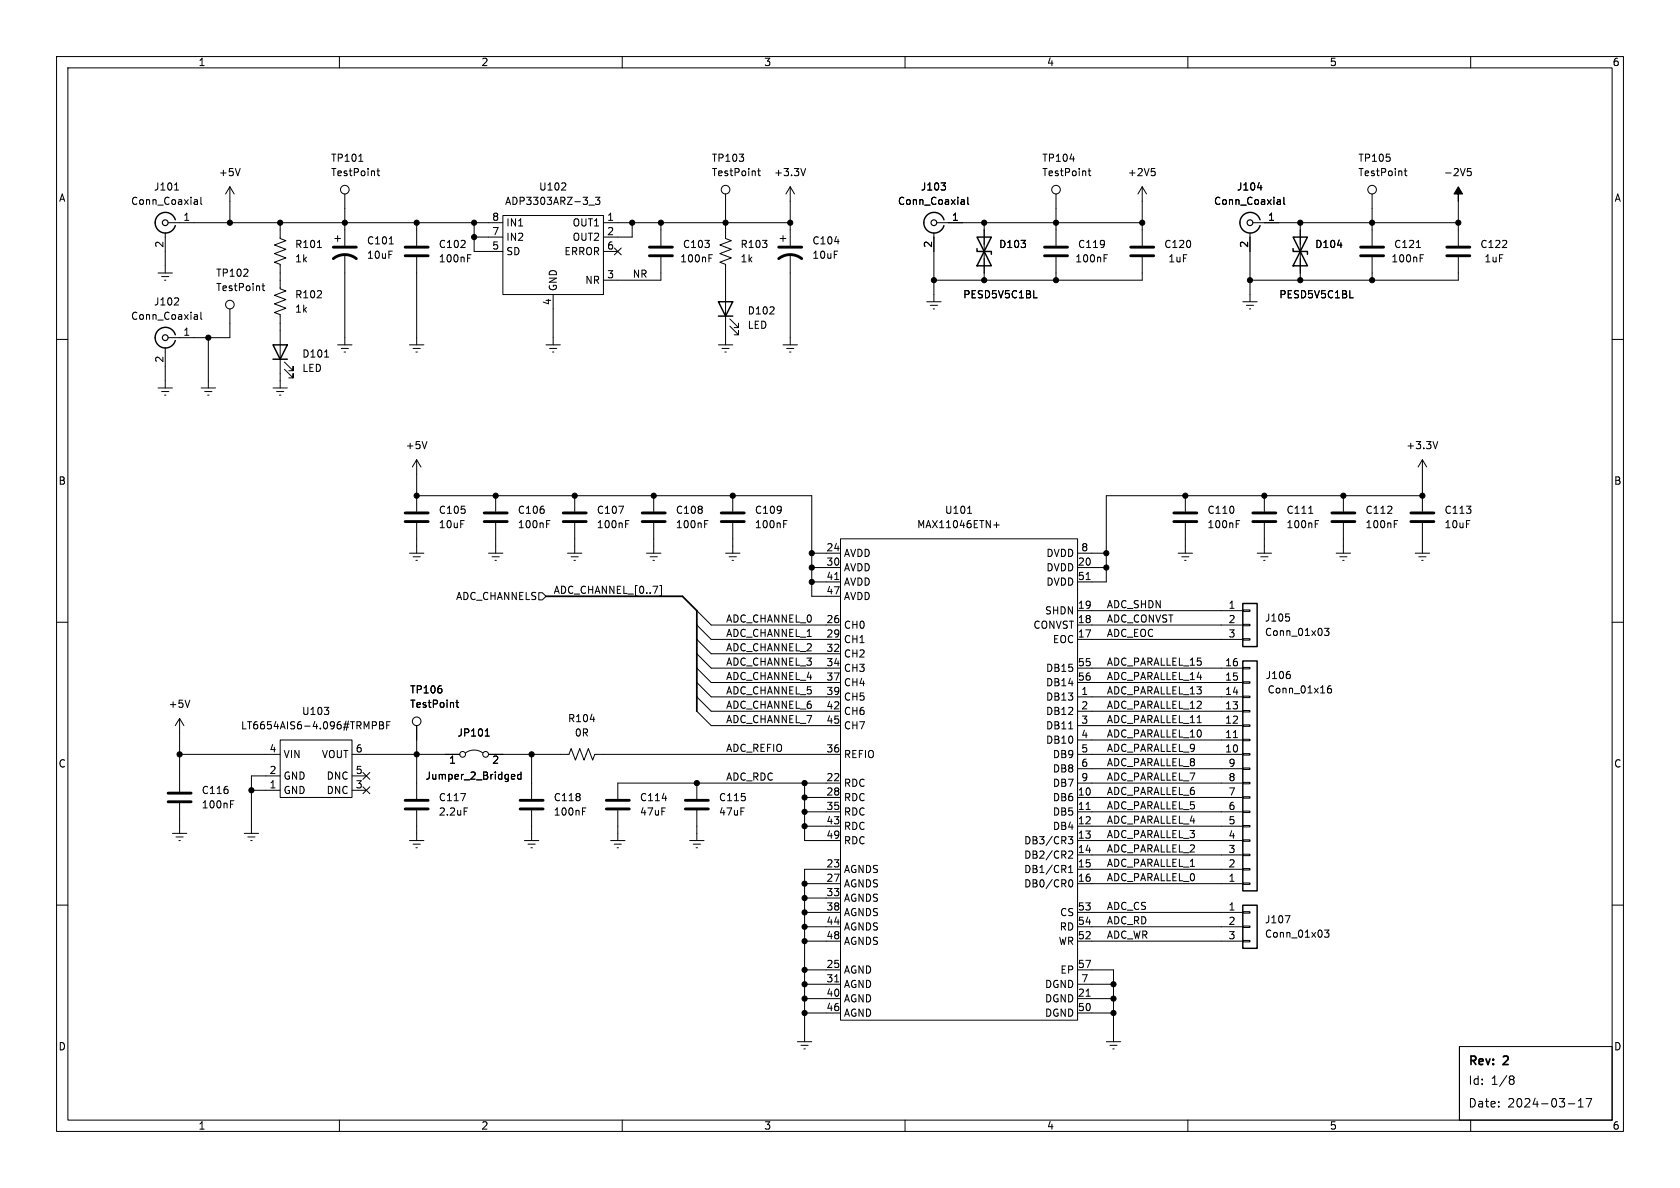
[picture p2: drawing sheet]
<svg xmlns="http://www.w3.org/2000/svg" width="297mm" height="210mm" viewBox="0 0 297 210" stroke-linecap="round" stroke-linejoin="round" font-family="sans-serif">
<g fill="none" stroke="#000" stroke-width=".18">
<path d="M10 10h277v190h-277zM12 12h273v186h-273zM60 10v2M110 10v2M160 10v2M210 10v2M260 10v2M29.7 39.4h59.2M30.9 33.6h.7M34.5 35.3l.3 .1 .1 .7M34.9 36.1h-.4M34.9 35.6l-.4 .1"/>
<path d="M35.5 34.9v1.1l.2 .1M40.6 33l-.7 1.3M40.6 33v6.4M40.6 33l.8 1.3M42.5 29.8l-.5 1.3M49.5 39.4v2.8l1 .3-2 .8 2 .8-2 .7 2 .8-2 .8 1 .3v4.4l1 .3-2 .8 2 .8-2 .7 2 .8-2 .7 1 .4v13M61 34.3v9.1M63.4 28.5h.8M66.6 30.2h.5M66.8 29.8v1.1l.3 .2M73.7 39.4v4M83.8 39.4v5.1h5.1"/>
<path d="M88.9 38.1h17.8v14h-17.8zM99.2 33.6h.8M100 32.5v.4M104.1 36.3h1M105.3 34.9h.7l-.4 .5 .4 .1v.5l-.2 .1-.5-.1M106.7 39.4h33M111.8 39.4v2.5h-5.1M116.8 39.4v4M128.3 34.3v7.9l1 .3-2 .8 2 .8-2 .7 2 .8-2 .8 1 .3v14.3M133.9 30.2h.5M134.1 29.8v1.1l.3 .2M139.7 33v10.4"/>
<path d="M139.7 33l-.8 1.3M139.7 33l.8 1.3M142.4 29.8l-.4 1.3M165.6 39.4h36.3M166.4 32.3h.8l-.5 .5M167 32.9l.2 .2-.2 .4M170.1 35.3l.3 .1 .1 .7M170.5 36.1h-.4M170.5 35.6l-.4 .1M171.1 34.9v1.1l.2 .1M174 39.4v10.1M186.7 34.3v9.1"/>
<path d="M189.2 28.1h.7M192.4 30.2h.4M192.5 29.8v1.1l.3 .2M201.9 33l-.7 1.3M201.9 33v10.4M201.9 33l.8 1.3M203.6 29.8h.6M204 30.3l.2 .2v.3l-.2 .3M221.5 39.4h36.3M222.3 33.2h.8M225.9 35.3l.4 .1 .1 .7M226.4 36.1h-.5"/>
<path d="M226.4 35.6l-.5 .1M227 34.9v1.1l.1 .1M229.9 39.4v10.1M242.6 34.3v9.1M248.2 30.2h.5M248.4 29.8v1.1l.3 .2M257.8 35.6v7.8M259.4 30.3h.5l.2 .2-.1 .5h-.6M259.4 29.8h.6M10 60h2M27.9 48.3h2.6M28.6 48.9h1.2"/>
<path d="M29.1 49.5h.2M29.2 41.1v7.2M31.5 52.7l.1 .2-.1 .3-.7 .7h.8M34.5 55.6l.3 .1 .1 .8M34.9 56.4l-.4 .1M34.9 55.9l-.4 .1M35.5 55.2v1.1l.2 .2M36.8 59.7v8.9M40.6 54.6v5.1h-10.9M46.3 50.5h.5M46.5 50.1v1.1l.3 .2M56.1 43.8h.7"/>
<path d="M59.2 42.2h1M59.7 41.7v1M61 45v16M68.8 43.1h.7M73.7 45.5v15.5M82.7 45.6h.4M82.7 45h.6M83.8 41.9h5.1M97.8 52.1v8.9M106.7 44.5h2.5M108.6 43.8l1.2 1.3M109.8 43.8l-1.2 1.3"/>
<path d="M116.8 45.5v4h-10.1M125.3 45.6h.5M125.3 45h.6M129 57.7l1.6 1.5v-.8v.8h-.8M129 56.4l1.6 1.5v-.7v.7h-.8M137.9 42.2h1M138.4 41.7v1M139.7 45v16M147.6 42.7h.7M163.8 53.3h2.6M164.5 54h1.2M165 54.6h.2"/>
<path d="M165.1 41.1v12.2M182.7 52.6h.7M186.7 45.5v4M195.2 45.6h.4M195.2 45h.6M201.9 45.5v4h-36.8M219.7 53.3h2.5M220.3 54h1.3M220.9 54.6h.2M221 41.1v12.2M236.5 43.3h.7M238.6 52.6h.6"/>
<path d="M242.6 45.5v4M250.4 43.8h.7M251.1 45.6h.4M251.1 45h.6M257.8 45.5v4h-36.8M285 60h2M27.9 68.6h2.6M28.6 69.2h1.2M29.1 69.9h.2M29.2 61.5v7.1M35.6 68.6h2.5M36.2 69.2h1.3"/>
<path d="M36.7 69.9h.3M48.3 68.6h2.5M48.9 69.2h1.3M49.4 69.9h.3M50.3 65.3l1.5 1.5v-.8v.8h-.7M50.3 64l1.5 1.5v-.7v.7h-.7M57.4 63.1h.7M59.7 61h2.5M60.3 61.6h1.3M60.8 62.2h.3M72.4 61h2.5M73 61.6h1.3"/>
<path d="M73.5 62.2h.3M75.5 78l-.4 1.3M96.5 61h2.6M97.2 61.6h1.2M97.7 62.2h.2M127 61h2.5M127.6 61.6h1.3M128.1 62.2h.3M138.4 61h2.6M139.1 61.6h1.2M139.6 62.2h.2M254.2 78l-.4 1.3"/>
<path d="M72.4 97.8h2.5M73 98.4h1.3M73.5 99.1h.3M73.7 81.3v9.1M73.7 92.5v5.3M73.7 87.6h69.8v17.8h5.1M73.7 81.3l-.8 1.3M73.7 81.3l.7 1.3M86.4 97.8h2.5M87 98.4h1.3M87.5 99.1h.3M87.6 87.6v2.8"/>
<path d="M87.6 92.5v5.3M96.6 92.6h.5M96.6 92h.6M100.3 97.8h2.6M101 98.4h1.2M101.5 99.1h.2M101.6 87.6v2.8M101.6 92.5v5.3M109.4 89.5h.8l-.5 1.2M110.6 92.6h.4M110.6 92h.6M114.3 97.8h2.5"/>
<path d="M114.9 98.4h1.3M115.4 99.1h.3M115.6 87.6v2.8M115.6 92.5v5.3M124.6 92.6h.4M124.6 92h.6M128.3 97.8h2.5M128.9 98.4h1.3M129.4 99.1h.3M129.5 87.6v2.8M129.5 92.5v5.3M138.5 92.6h.5"/>
<path d="M138.5 92h.6M143.5 97.8h5.1M148.6 95.3h41.9v85h-41.9zM171.1 90.7h.7M175.7 92.8h1M176.2 92.3v1M190.5 97.8h5.1M208.3 97.8h2.5M208.9 98.4h1.3M209.4 99.1h.3M209.5 87.6v2.8M209.5 92.5v5.3"/>
<path d="M218.6 92.6h.4M218.6 92h.6M222.2 97.8h2.6M222.9 98.4h1.3M223.4 99.1h.2M223.5 87.6v2.8M223.5 92.5v5.3M231.4 90.7h.7M232.5 92.6h.4M232.5 92h.6M236.2 97.8h2.6M236.9 98.4h1.2"/>
<path d="M237.4 99.1h.2M237.5 87.6v2.8M237.5 92.5v5.3M246.5 92.6h.4M246.5 92h.6M250.2 97.8h2.5M250.8 98.4h1.3M251.3 99.1h.3M251.5 81.3v9.1M251.5 92.5v5.3M251.5 81.3l-.8 1.3M251.5 81.3l.7 1.3"/>
<path d="M251.5 87.6h-55.9v15.3h-5.1M10 110h2M95.2 104.8h.7l.6 .6-.6 .6h-.7zM116.6 103.5h.3v1.8h-.3M123.2 108l2.5 2.5h22.9M123.2 110.5l2.5 2.5h22.9M123.2 113l2.5 2.6h22.9M123.2 115.6l2.5 2.5h22.9M123.2 118.1l2.5 2.6h22.9M143.5 100.3h5.1M143.5 102.9h5.1M147.6 102.5h.7"/>
<path d="M190.5 108h29.2M190.5 110.5h29.2M190.5 113h29.2M190.5 100.3h5.1M190.5 118.1h29.2M192 102.5h.7M219.7 112.9h1.3v.3h-1.3zM219.7 110.4h1.3v.2h-1.3zM219.7 107.8h1.3v.3h-1.3zM219.7 118h1.3v.2h-1.3zM227.3 108.5h.6M227.9 109.1l.1 .2-.1 .4"/>
<path d="M228 119.2l.1 .2-.1 .5M234.2 111.1h.7l-.4 .5 .4 .1v.5l-.2 .1-.5-.1M285 110h2M31.7 127v13M31.7 133.4h17.8M31.7 127l-.7 1.3M31.7 127l.8 1.3M33.6 123.8l-.5 1.2M44.4 139.7h5.1M49.5 130.8h12.7v10.2h-12.7zM49.5 137.2h-5.1v10.1M57.3 125h.8l-.4 .5"/>
<path d="M58.1 125.6v.6M62.2 133.4h19.1M62.2 139.7h2.6M62.2 137.2h2.6M64.2 139.1l1.2 1.2M64.2 136.6l1.2 1.2M65.4 139.1l-1.2 1.2M65.4 136.6l-1.2 1.2M65.8 127.6h.5l.3 .2-.2 .4h-.6M67.1 127.6h.4l.3 .2-.3 .4 .3 .1v.3l-.2 .2h-.5zM67.1 128.2h.4M68.4 128.2h.4"/>
<path d="M69 127.6h-.6v1.2M73.7 128.3v12.9M80.6 124.2h.5M80.8 123.8v1.1l.3 .1M82.3 133.1a2.54 2.54 0 0 1 3 0M85.8 130.1h.7M86 129l.1-.2v1.3M86.4 133.4h14.2l.4-1.1 .7 2.1 .8-2.1 .8 2.1 .7-2.1 .8 2.1 .4-1h43.4M90.5 137.7h.5M90.5 137l.3-.1 .2 .3-.6 .1M92.1 137l-.4-.1-.2 .2 .1 .6h.5M92.1 136.5v1.2"/>
<path d="M94 133.4v7.8M104.4 127.2h.7M123.2 138.4v2.8M123.2 125.7l2.5 2.6h22.9M123.2 120.7l2.5 2.5h22.9M123.2 123.2l2.5 2.5h22.9M142.2 138.4v10.2h6.4M148.6 138.4h-39.4v2.8M188.9 128.8h.7M190.5 133.4h29.2M190.5 128.3h29.2M190.5 123.2h29.2"/>
<path d="M190.5 125.7h29.2M190.5 138.4h29.2M190.5 120.7h29.2M190.5 130.8h29.2M190.5 135.9h29.2M218 130.4h.8M219.7 120.5h1.3v.3h-1.3zM219.7 123.1h1.3v.2h-1.3zM219.7 125.6h1.3v.3h-1.3zM219.7 128.1h1.3v.3h-1.3zM219.7 130.7h1.3v.2h-1.3zM219.7 133.2h1.3v.3h-1.3z"/>
<path d="M219.7 135.8h1.3v.2h-1.3zM219.7 138.3h1.3v.3h-1.3zM235.3 121.2l-.4 .1a.85 .85 0 0 0 0 1.2l.4-.1 .1-.4-.2-.3-.4 .1-.1 .2M10 160h2M30.5 147.3h2.5M31.1 148h1.3M31.6 148.6h.3M31.7 142v5.3M40.8 142.2h.4M40.8 141.5h.6M43.2 147.3h2.5M43.8 148h1.3"/>
<path d="M44.3 148.6h.3M72.4 148.6h2.5M73 149.2h1.3M73.5 149.9h.3M73.7 143.3v5.3M81.5 140.3h.8l-.5 1.2M82.1 142.8h.6M92.7 148.6h2.5M93.3 149.2h1.3M93.9 149.9h.2M94 143.3v5.3M103 142.8h.6"/>
<path d="M103 143.4h.4M107.9 148.6h2.6M108.6 149.2h1.3M109.1 149.9h.2M109.2 143.3v5.3M117.1 141.1h.8M121.9 148.6h2.6M122.6 149.2h1.2M123.1 149.9h.2M123.2 143.3v5.3M142.2 141h6.4M142.2 143.5h6.4"/>
<path d="M142.2 146.1h6.4M142.2 156.2h6.4M142.2 158.8h6.4M148.6 153.7h-6.4v30.5M188.9 147.9h.7l-.4 .5 .4 .1v.5l-.2 .2-.5-.1M188.9 150.6l.5-.2 .2 .4-.7 .9h.7M188.9 156l.1-.4 .2-.1a.68 .68 0 0 1 .5 .7 .68 .68 0 0 1-.5 .6l-.2-.1-.1-.4M188.9 154.2h.7M188.9 153.3l.4-.3v1.2M190.5 148.6h29.2M190.5 141h29.2M190.5 143.5h29.2"/>
<path d="M190.5 146.1h29.2M190.5 151.1h29.2M190.5 153.7h29.2M190.5 156.2h29.2M192 143.1h.7M219.7 140.8h1.3v.3h-1.3zM219.7 143.4h1.3v.2h-1.3zM219.7 145.9h1.3v.3h-1.3zM219.7 148.5h1.3v.2h-1.3zM219.7 151h1.3v.3h-1.3zM219.7 153.5h1.3v.3h-1.3zM219.7 156.1h1.3v.2h-1.3z"/>
<path d="M285 160h2M142.2 176.5h6.4M142.2 171.5h6.4M142.2 174h6.4M142.2 161.3h6.4M142.2 163.8h6.4M142.2 179.1h6.4M142.2 166.4h6.4M147.6 173.6h.7M190.5 176.5h6.3M190.5 171.5h6.3v12.7M190.5 174h6.3"/>
<path d="M190.5 161.3h29.2M190.5 163.8h29.2M190.5 179.1h6.3M190.5 166.4h29.2M192 176.1h.7M219.7 166.2h1.3v.3h-1.3zM219.7 163.7h1.3v.3h-1.3zM219.7 161.2h1.3v.2h-1.3zM227.2 161.9h.8l-.5 1.2M234.2 164.4h.7l-.4 .5 .4 .1v.6l-.2 .1-.5-.1M60 198v2M110 198v2"/>
<path d="M141 184.2h2.5M141.6 184.8h1.3M142.1 185.4h.3M160 198v2M195.6 184.2h2.5M196.2 184.8h1.3M196.7 185.4h.3M210 198v2M258 185h27v13h-27zM258 185v13M260 198v2M267.1 190.2h.3l.3 .3-.3 .3"/>
<path d="M267.1 190.8h.3M267.4 190.8l.2 .2 .1 .4-.3 .3h-.3M277.2 195.1h1.2M279 195.7h.9M279 194.6l.5-.4v1.5M280.4 194.2h1l-.7 1.5"/>
<circle cx="61" cy="33.5" r=".76"/>
<circle cx="128.3" cy="33.5" r=".76"/>
<circle cx="186.7" cy="33.5" r=".76"/>
<circle cx="242.6" cy="33.5" r=".76"/>
<circle cx="40.6" cy="53.8" r=".76"/>
<circle cx="73.7" cy="127.5" r=".76"/>
<circle cx="81.8" cy="133.4" r=".51"/>
<circle cx="85.9" cy="133.4" r=".51"/>
</g>
<g fill="none" stroke="#000" stroke-width=".51">
<path d="M58.9 45.7a3.3 3.3 0 0 1 4.1 0M58.9 43.7h4.1M71.6 43.7h4.1M71.6 45.2h4.1M114.8 43.7h4.1M114.8 45.2h4.1M137.7 45.7a3.3 3.3 0 0 1 4 0M137.7 43.7h4M184.7 43.7h4M184.7 45.2h4M199.9 43.7h4.1M199.9 45.2h4.1"/>
<path d="M240.5 43.7h4.1M240.5 45.2h4.1M255.8 43.7h4M255.8 45.2h4M71.6 92.2h4.1M71.6 90.7h4.1M85.6 92.2h4.1M85.6 90.7h4.1M99.6 92.2h4M99.6 90.7h4M113.5 92.2h4.1M113.5 90.7h4.1"/>
<path d="M127.5 92.2h4.1M127.5 90.7h4.1M207.5 92.2h4.1M207.5 90.7h4.1M221.5 92.2h4.1M221.5 90.7h4.1M235.5 92.2h4M235.5 90.7h4M249.4 92.2h4.1M249.4 90.7h4.1M29.7 141.7h4.1M29.7 140.2h4.1"/>
<path d="M71.6 143h4.1M71.6 141.5h4.1M91.9 143h4.1M91.9 141.5h4.1M107.2 143h4.1M107.2 141.5h4.1M121.2 143h4M121.2 141.5h4"/>
</g>
<g fill="none" stroke="#000" stroke-width=".25">
<path d="M31 38.9a1.81 1.81 0 0 0-2.8-1 1.81 1.81 0 0 0 0 2.9 1.81 1.81 0 0 0 2.8-.9M166.9 38.9a1.81 1.81 0 0 0-2.8-1 1.81 1.81 0 0 0 0 2.9 1.81 1.81 0 0 0 2.8-.9M222.8 38.9a1.81 1.81 0 0 0-2.8-1 1.81 1.81 0 0 0 0 2.9 1.81 1.81 0 0 0 2.8-.9M31 59.2a1.81 1.81 0 0 0-2.8-1 1.81 1.81 0 0 0 0 3 1.81 1.81 0 0 0 2.8-1M127 53.3h2.5l-1.2 2.6zM127 55.9h2.5M172.7 43.9v.6h2.6v.5M172.7 41.9h2.6l-2.6 5.1h2.6zM228.6 43.9v.6h2.5v.5M228.6 41.9h2.5l-2.5 5.1h2.5zM48.3 61h2.5l-1.3 2.5zM48.3 63.5h2.5"/>
<path d="M219.7 106.7h2.5v7.6h-2.5zM219.7 116.8h2.5v40.7h-2.5zM219.7 160h2.5v7.6h-2.5z"/>
</g>
<g fill="none" stroke="#000" stroke-width=".2">
<circle cx="29.2" cy="39.4" r=".51"/>
<circle cx="165.1" cy="39.4" r=".51"/>
<circle cx="221" cy="39.4" r=".51"/>
<circle cx="29.2" cy="59.7" r=".51"/>
</g>
<g fill="#000" stroke="#000" stroke-width=".18">
<path d="M257.8 33l.8 1.3h-.8v1.3v-1.3h-.8z"/>
<circle cx="40.6" cy="39.4" r=".46"/>
<circle cx="49.5" cy="39.4" r=".46"/>
<circle cx="61" cy="39.4" r=".46"/>
<circle cx="73.7" cy="39.4" r=".46"/>
<circle cx="83.8" cy="39.4" r=".46"/>
<circle cx="111.8" cy="39.4" r=".46"/>
<circle cx="116.8" cy="39.4" r=".46"/>
<circle cx="128.3" cy="39.4" r=".46"/>
<circle cx="139.7" cy="39.4" r=".46"/>
<circle cx="174" cy="39.4" r=".46"/>
<circle cx="186.7" cy="39.4" r=".46"/>
<circle cx="201.9" cy="39.4" r=".46"/>
<circle cx="229.9" cy="39.4" r=".46"/>
<circle cx="242.6" cy="39.4" r=".46"/>
<circle cx="257.8" cy="39.4" r=".46"/>
<circle cx="36.8" cy="59.7" r=".46"/>
<circle cx="83.8" cy="41.9" r=".46"/>
<circle cx="165.1" cy="49.5" r=".46"/>
<circle cx="174" cy="49.5" r=".46"/>
<circle cx="186.7" cy="49.5" r=".46"/>
<circle cx="221" cy="49.5" r=".46"/>
<circle cx="229.9" cy="49.5" r=".46"/>
<circle cx="242.6" cy="49.5" r=".46"/>
<circle cx="73.7" cy="87.6" r=".46"/>
<circle cx="87.6" cy="87.6" r=".46"/>
<circle cx="101.6" cy="87.6" r=".46"/>
<circle cx="115.6" cy="87.6" r=".46"/>
<circle cx="129.5" cy="87.6" r=".46"/>
<circle cx="143.5" cy="97.8" r=".46"/>
<circle cx="195.6" cy="97.8" r=".46"/>
<circle cx="209.5" cy="87.6" r=".46"/>
<circle cx="223.5" cy="87.6" r=".46"/>
<circle cx="237.5" cy="87.6" r=".46"/>
<circle cx="251.5" cy="87.6" r=".46"/>
<circle cx="143.5" cy="100.3" r=".46"/>
<circle cx="143.5" cy="102.9" r=".46"/>
<circle cx="195.6" cy="100.3" r=".46"/>
<circle cx="31.7" cy="133.4" r=".46"/>
<circle cx="44.4" cy="139.7" r=".46"/>
<circle cx="73.7" cy="133.4" r=".46"/>
<circle cx="94" cy="133.4" r=".46"/>
<circle cx="123.2" cy="138.4" r=".46"/>
<circle cx="142.2" cy="138.4" r=".46"/>
<circle cx="142.2" cy="143.5" r=".46"/>
<circle cx="142.2" cy="141" r=".46"/>
<circle cx="142.2" cy="146.1" r=".46"/>
<circle cx="142.2" cy="158.8" r=".46"/>
<circle cx="142.2" cy="156.2" r=".46"/>
<circle cx="142.2" cy="179.1" r=".46"/>
<circle cx="142.2" cy="176.5" r=".46"/>
<circle cx="142.2" cy="171.5" r=".46"/>
<circle cx="142.2" cy="174" r=".46"/>
<circle cx="142.2" cy="161.3" r=".46"/>
<circle cx="142.2" cy="166.4" r=".46"/>
<circle cx="142.2" cy="163.8" r=".46"/>
<circle cx="196.8" cy="174" r=".46"/>
<circle cx="196.8" cy="179.1" r=".46"/>
<circle cx="196.8" cy="176.5" r=".46"/>
</g>
<path d="M96.5 105.4h24.1l2.6 2.6v17.7" fill="none" stroke="#000" stroke-width=".3"/>
<g font-size="2.1">
<text x="259.5" y="188.7">Rev:</text>
<text x="259.5" y="192">Id:</text>
<text x="263.6" y="192">1/8</text>
<text x="265.9" y="188.7">2</text>
<text x="259.5" y="196">Date:</text>
<text x="266.5" y="196">2024-03-17</text>
</g>
<g font-size="1.8">
<text x="35" y="11.9">1</text>
<text x="85" y="11.9">2</text>
<text x="135" y="11.9">3</text>
<text x="185" y="11.9">4</text>
<text x="235" y="11.9">5</text>
<text x="285" y="11.9">6</text>
<text x="58.4" y="28.8">TP101</text>
<text x="125.7" y="28.8">TP103</text>
<text x="184.2" y="28.8">TP104</text>
<text x="240" y="28.8">TP105</text>
<text x="10.3" y="35.9">A</text>
<text x="27.1" y="33.9">J101</text>
<text x="38.6" y="31.3">+5V</text>
<text x="58.4" y="31.3">TestPoint</text>
<text x="95.2" y="33.9">U102</text>
<text x="125.7" y="31.3">TestPoint</text>
<text x="136.8" y="31.3">+3.3V</text>
<text x="162.7" y="33.9">J103</text>
<text x="184.2" y="31.3">TestPoint</text>
<text x="199.3" y="31.3">+2V5</text>
<text x="218.6" y="33.9">J104</text>
<text x="240" y="31.3">TestPoint</text>
<text x="255.2" y="31.3">-2V5</text>
<text x="285.3" y="35.9">A</text>
<text x="23.1" y="36.4">Conn_Coaxial</text>
<text x="32.3" y="39.1">1</text>
<text x="86.9" y="41.7">7</text>
<text x="86.9" y="39.1">8</text>
<text x="89.2" y="36.4">ADP3303ARZ-3_3</text>
<text x="89.4" y="40.2">IN1</text>
<text x="101.1" y="40.2">OUT1</text>
<text x="107.2" y="39.1">1</text>
<text x="107.2" y="41.7">2</text>
<text x="158.6" y="36.4">Conn_Coaxial</text>
<text x="168.2" y="39.1">1</text>
<text x="214.5" y="36.4">Conn_Coaxial</text>
<text x="224.1" y="39.1">1</text>
<text x="29" y="43.9" transform="rotate(-90 29 43.9)">2</text>
<text x="52.1" y="44">R101</text>
<text x="52.1" y="46.6">1k</text>
<text x="64.8" y="43.4">C101</text>
<text x="64.8" y="45.9">10uF</text>
<text x="77.5" y="44">C102</text>
<text x="77.5" y="46.6">100nF</text>
<text x="86.9" y="44.2">5</text>
<text x="89.4" y="45.3">SD</text>
<text x="89.4" y="42.8">IN2</text>
<text x="99.7" y="45.3">ERROR</text>
<text x="101.1" y="42.8">OUT2</text>
<text x="107.2" y="44.2">6</text>
<text x="120.2" y="46.6">100nF</text>
<text x="120.6" y="44">C103</text>
<text x="130.8" y="44">R103</text>
<text x="130.8" y="46.6">1k</text>
<text x="143.5" y="43.4">C104</text>
<text x="143.5" y="45.9">10uF</text>
<text x="164.8" y="43.9" transform="rotate(-90 164.8 43.9)">2</text>
<text x="176.5" y="44">D103</text>
<text x="190" y="46.6">100nF</text>
<text x="190.5" y="44">C119</text>
<text x="205.7" y="44">C120</text>
<text x="206.5" y="46.6">1uF</text>
<text x="220.7" y="43.9" transform="rotate(-90 220.7 43.9)">2</text>
<text x="232.4" y="44">D104</text>
<text x="245.9" y="46.6">100nF</text>
<text x="246.4" y="44">C121</text>
<text x="261.6" y="44">C122</text>
<text x="262.3" y="46.6">1uF</text>
<text x="38.1" y="49.1">TP102</text>
<text x="38.1" y="51.7">TestPoint</text>
<text x="52.1" y="52.9">R102</text>
<text x="98.7" y="51.6" transform="rotate(-90 98.7 51.6)">GND</text>
<text x="103.4" y="50.4">NR</text>
<text x="107.2" y="49.3">3</text>
<text x="111.8" y="49.2">NR</text>
<text x="170.2" y="52.9">PESD5V5C1BL</text>
<text x="226.1" y="52.9">PESD5V5C1BL</text>
<text x="23.1" y="56.7">Conn_Coaxial</text>
<text x="27.1" y="54.2">J102</text>
<text x="32.3" y="59.4">1</text>
<text x="52.1" y="55.5">1k</text>
<text x="97.5" y="54" transform="rotate(-90 97.5 54)">4</text>
<text x="132.1" y="55.8">D102</text>
<text x="132.1" y="58.3">LED</text>
<text x="29" y="64.2" transform="rotate(-90 29 64.2)">2</text>
<text x="53.3" y="63.4">D101</text>
<text x="53.3" y="66">LED</text>
<text x="71.6" y="79.6">+5V</text>
<text x="248.5" y="79.6">+3.3V</text>
<text x="10.3" y="85.9">B</text>
<text x="285.3" y="85.9">B</text>
<text x="77.5" y="91">C105</text>
<text x="77.5" y="93.6">10uF</text>
<text x="91.4" y="91">C106</text>
<text x="91.4" y="93.6">100nF</text>
<text x="105.4" y="91">C107</text>
<text x="105.4" y="93.6">100nF</text>
<text x="119.4" y="91">C108</text>
<text x="119.4" y="93.6">100nF</text>
<text x="133.4" y="91">C109</text>
<text x="133.4" y="93.6">100nF</text>
<text x="162" y="93.6">MAX11046ETN+</text>
<text x="167" y="91">U101</text>
<text x="213.4" y="91">C110</text>
<text x="213.4" y="93.6">100nF</text>
<text x="227.3" y="91">C111</text>
<text x="227.3" y="93.6">100nF</text>
<text x="241.3" y="91">C112</text>
<text x="241.3" y="93.6">100nF</text>
<text x="255.3" y="91">C113</text>
<text x="255.3" y="93.6">10uF</text>
<text x="146" y="97.5">24</text>
<text x="146" y="100.1">30</text>
<text x="149.1" y="98.7">AVDD</text>
<text x="149.1" y="101.2">AVDD</text>
<text x="184.9" y="101.2">DVDD</text>
<text x="184.9" y="98.7">DVDD</text>
<text x="190.5" y="100.1">20</text>
<text x="191.1" y="97.5">8</text>
<text x="80.5" y="106.3">ADC_CHANNELS</text>
<text x="97.8" y="105.1">ADC_CHANNEL_[0..7]</text>
<text x="146" y="102.6">41</text>
<text x="146" y="105.2">47</text>
<text x="149.1" y="103.7">AVDD</text>
<text x="149.1" y="106.3">AVDD</text>
<text x="184.9" y="103.7">DVDD</text>
<text x="190.5" y="107.7">19</text>
<text x="190.5" y="102.6">51</text>
<text x="195.6" y="107.6">ADC_SHDN</text>
<text x="217.1" y="107.7">1</text>
<text x="128.3" y="110.1">ADC_CHANNEL_0</text>
<text x="128.3" y="112.7">ADC_CHANNEL_1</text>
<text x="146" y="110.2">26</text>
<text x="146" y="112.8">29</text>
<text x="149.1" y="111.4">CH0</text>
<text x="149.1" y="113.9">CH1</text>
<text x="182.6" y="111.4">CONVST</text>
<text x="184.6" y="108.8">SHDN</text>
<text x="186" y="113.9">EOC</text>
<text x="190.5" y="112.8">17</text>
<text x="190.5" y="110.2">18</text>
<text x="195.6" y="110.1">ADC_CONVST</text>
<text x="195.6" y="112.7">ADC_EOC</text>
<text x="217.1" y="110.2">2</text>
<text x="217.1" y="112.8">3</text>
<text x="223.5" y="110.1">J105</text>
<text x="223.5" y="112.6">Conn_01x03</text>
<text x="128.3" y="117.8">ADC_CHANNEL_3</text>
<text x="128.3" y="115.2">ADC_CHANNEL_2</text>
<text x="146" y="115.3">32</text>
<text x="146" y="117.9">34</text>
<text x="149.1" y="116.4">CH2</text>
<text x="149.1" y="119">CH3</text>
<text x="184.8" y="119">DB15</text>
<text x="190.5" y="117.9">55</text>
<text x="195.6" y="117.8">ADC_PARALLEL_15</text>
<text x="216.5" y="117.9">16</text>
<text x="29.7" y="125.3">+5V</text>
<text x="72.4" y="122.8">TP106</text>
<text x="72.4" y="125.3">TestPoint</text>
<text x="128.3" y="122.8">ADC_CHANNEL_5</text>
<text x="128.3" y="120.3">ADC_CHANNEL_4</text>
<text x="128.3" y="125.4">ADC_CHANNEL_6</text>
<text x="146" y="120.4">37</text>
<text x="146" y="122.9">39</text>
<text x="146" y="125.5">42</text>
<text x="149.1" y="121.5">CH4</text>
<text x="149.1" y="124.1">CH5</text>
<text x="184.8" y="124.1">DB13</text>
<text x="184.8" y="121.5">DB14</text>
<text x="190.5" y="120.4">56</text>
<text x="191.1" y="122.9">1</text>
<text x="191.1" y="125.5">2</text>
<text x="195.6" y="125.4">ADC_PARALLEL_12</text>
<text x="195.6" y="120.3">ADC_PARALLEL_14</text>
<text x="195.6" y="122.8">ADC_PARALLEL_13</text>
<text x="216.5" y="125.5">13</text>
<text x="216.5" y="122.9">14</text>
<text x="216.5" y="120.4">15</text>
<text x="223.7" y="120.2">J106</text>
<text x="224" y="122.8">Conn_01x16</text>
<text x="42.5" y="129.1">LT6654AIS6-4.096#TRMPBF</text>
<text x="53.3" y="126.6">U103</text>
<text x="80.8" y="130.4">JP101</text>
<text x="100.3" y="127.9">R104</text>
<text x="101.5" y="130.4">0R</text>
<text x="128.3" y="127.9">ADC_CHANNEL_7</text>
<text x="146" y="128">45</text>
<text x="149.1" y="126.6">CH6</text>
<text x="149.1" y="129.1">CH7</text>
<text x="184.8" y="126.6">DB12</text>
<text x="184.8" y="129.1">DB11</text>
<text x="184.8" y="131.7">DB10</text>
<text x="191.1" y="128">3</text>
<text x="191.1" y="130.6">4</text>
<text x="195.6" y="130.5">ADC_PARALLEL_10</text>
<text x="195.6" y="127.9">ADC_PARALLEL_11</text>
<text x="216.5" y="130.6">11</text>
<text x="216.5" y="128">12</text>
<text x="10.3" y="135.9">C</text>
<text x="47.6" y="136.9">2</text>
<text x="47.6" y="133.1">4</text>
<text x="50" y="134.2">VIN</text>
<text x="56.8" y="134.2">VOUT</text>
<text x="62.8" y="136.9">5</text>
<text x="62.8" y="133.1">6</text>
<text x="79.3" y="135.3">1</text>
<text x="86.9" y="135.3">2</text>
<text x="128.3" y="133">ADC_REFIO</text>
<text x="146" y="133.1">36</text>
<text x="149.1" y="134.2">REFIO</text>
<text x="186" y="134.2">DB9</text>
<text x="186" y="136.8">DB8</text>
<text x="191.1" y="133.1">5</text>
<text x="191.1" y="135.6">6</text>
<text x="195.6" y="133">ADC_PARALLEL_9</text>
<text x="195.6" y="135.5">ADC_PARALLEL_8</text>
<text x="216.5" y="133.1">10</text>
<text x="217.1" y="135.6">9</text>
<text x="285.3" y="135.9">C</text>
<text x="35.6" y="140.6">C116</text>
<text x="35.6" y="143.1">100nF</text>
<text x="47.6" y="139.4">1</text>
<text x="50" y="140.6">GND</text>
<text x="50" y="138">GND</text>
<text x="57.6" y="140.6">DNC</text>
<text x="57.6" y="138">DNC</text>
<text x="62.8" y="139.4">3</text>
<text x="75.1" y="138">Jumper_2_Bridged</text>
<text x="77.5" y="141.8">C117</text>
<text x="97.8" y="141.8">C118</text>
<text x="113" y="141.8">C114</text>
<text x="127" y="141.8">C115</text>
<text x="128.3" y="138.1">ADC_RDC</text>
<text x="146" y="138.2">22</text>
<text x="146" y="140.7">28</text>
<text x="146" y="143.3">35</text>
<text x="149.1" y="139.3">RDC</text>
<text x="149.1" y="141.8">RDC</text>
<text x="186" y="141.8">DB6</text>
<text x="186" y="139.3">DB7</text>
<text x="190.5" y="140.7">10</text>
<text x="190.5" y="143.3">11</text>
<text x="191.1" y="138.2">9</text>
<text x="195.6" y="143.2">ADC_PARALLEL_5</text>
<text x="195.6" y="140.6">ADC_PARALLEL_6</text>
<text x="195.6" y="138.1">ADC_PARALLEL_7</text>
<text x="217.1" y="143.3">6</text>
<text x="217.1" y="140.7">7</text>
<text x="217.1" y="138.2">8</text>
<text x="77.5" y="144.4">2.2uF</text>
<text x="97.8" y="144.4">100nF</text>
<text x="113" y="144.4">47uF</text>
<text x="127" y="144.4">47uF</text>
<text x="146" y="145.8">43</text>
<text x="146" y="148.3">49</text>
<text x="149.1" y="144.4">RDC</text>
<text x="149.1" y="146.9">RDC</text>
<text x="149.1" y="149.5">RDC</text>
<text x="181" y="149.5">DB3/CR3</text>
<text x="186" y="144.4">DB5</text>
<text x="186" y="146.9">DB4</text>
<text x="190.5" y="145.8">12</text>
<text x="190.5" y="148.3">13</text>
<text x="195.6" y="148.2">ADC_PARALLEL_3</text>
<text x="195.6" y="145.7">ADC_PARALLEL_4</text>
<text x="217.1" y="148.3">4</text>
<text x="217.1" y="145.8">5</text>
<text x="146" y="153.4">23</text>
<text x="146" y="156">27</text>
<text x="149.1" y="154.5">AGNDS</text>
<text x="181" y="152">DB2/CR2</text>
<text x="181" y="154.5">DB1/CR1</text>
<text x="190.5" y="150.9">14</text>
<text x="190.5" y="153.4">15</text>
<text x="190.5" y="156">16</text>
<text x="195.6" y="153.3">ADC_PARALLEL_1</text>
<text x="195.6" y="150.8">ADC_PARALLEL_2</text>
<text x="195.6" y="155.9">ADC_PARALLEL_0</text>
<text x="217.1" y="156">1</text>
<text x="217.1" y="153.4">2</text>
<text x="217.1" y="150.9">3</text>
<text x="146" y="158.5">33</text>
<text x="146" y="161">38</text>
<text x="149.1" y="157.1">AGNDS</text>
<text x="149.1" y="159.6">AGNDS</text>
<text x="181" y="157.1">DB0/CR0</text>
<text x="190.5" y="161">53</text>
<text x="195.6" y="160.9">ADC_CS</text>
<text x="217.1" y="161">1</text>
<text x="146" y="163.6">44</text>
<text x="146" y="166.1">48</text>
<text x="149.1" y="162.2">AGNDS</text>
<text x="149.1" y="164.7">AGNDS</text>
<text x="149.1" y="167.2">AGNDS</text>
<text x="187.1" y="167.2">WR</text>
<text x="187.2" y="164.7">RD</text>
<text x="187.3" y="162.2">CS</text>
<text x="190.5" y="166.1">52</text>
<text x="190.5" y="163.6">54</text>
<text x="195.6" y="166">ADC_WR</text>
<text x="195.6" y="163.5">ADC_RD</text>
<text x="217.1" y="163.6">2</text>
<text x="217.1" y="166.1">3</text>
<text x="223.5" y="163.4">J107</text>
<text x="223.5" y="166">Conn_01x03</text>
<text x="146" y="171.2">25</text>
<text x="146" y="173.7">31</text>
<text x="149.1" y="172.3">AGND</text>
<text x="187.4" y="172.3">EP</text>
<text x="190.5" y="171.2">57</text>
<text x="191.1" y="173.7">7</text>
<text x="146" y="176.3">40</text>
<text x="146" y="178.8">46</text>
<text x="149.1" y="174.9">AGND</text>
<text x="149.1" y="177.4">AGND</text>
<text x="149.1" y="179.9">AGND</text>
<text x="184.6" y="177.4">DGND</text>
<text x="184.6" y="179.9">DGND</text>
<text x="184.6" y="174.9">DGND</text>
<text x="190.5" y="176.3">21</text>
<text x="190.5" y="178.8">50</text>
<text x="10.3" y="185.9">D</text>
<text x="285.3" y="185.9">D</text>
<text x="35" y="199.9">1</text>
<text x="85" y="199.9">2</text>
<text x="135" y="199.9">3</text>
<text x="185" y="199.9">4</text>
<text x="235" y="199.9">5</text>
<text x="285" y="199.9">6</text>
</g>
</svg>
